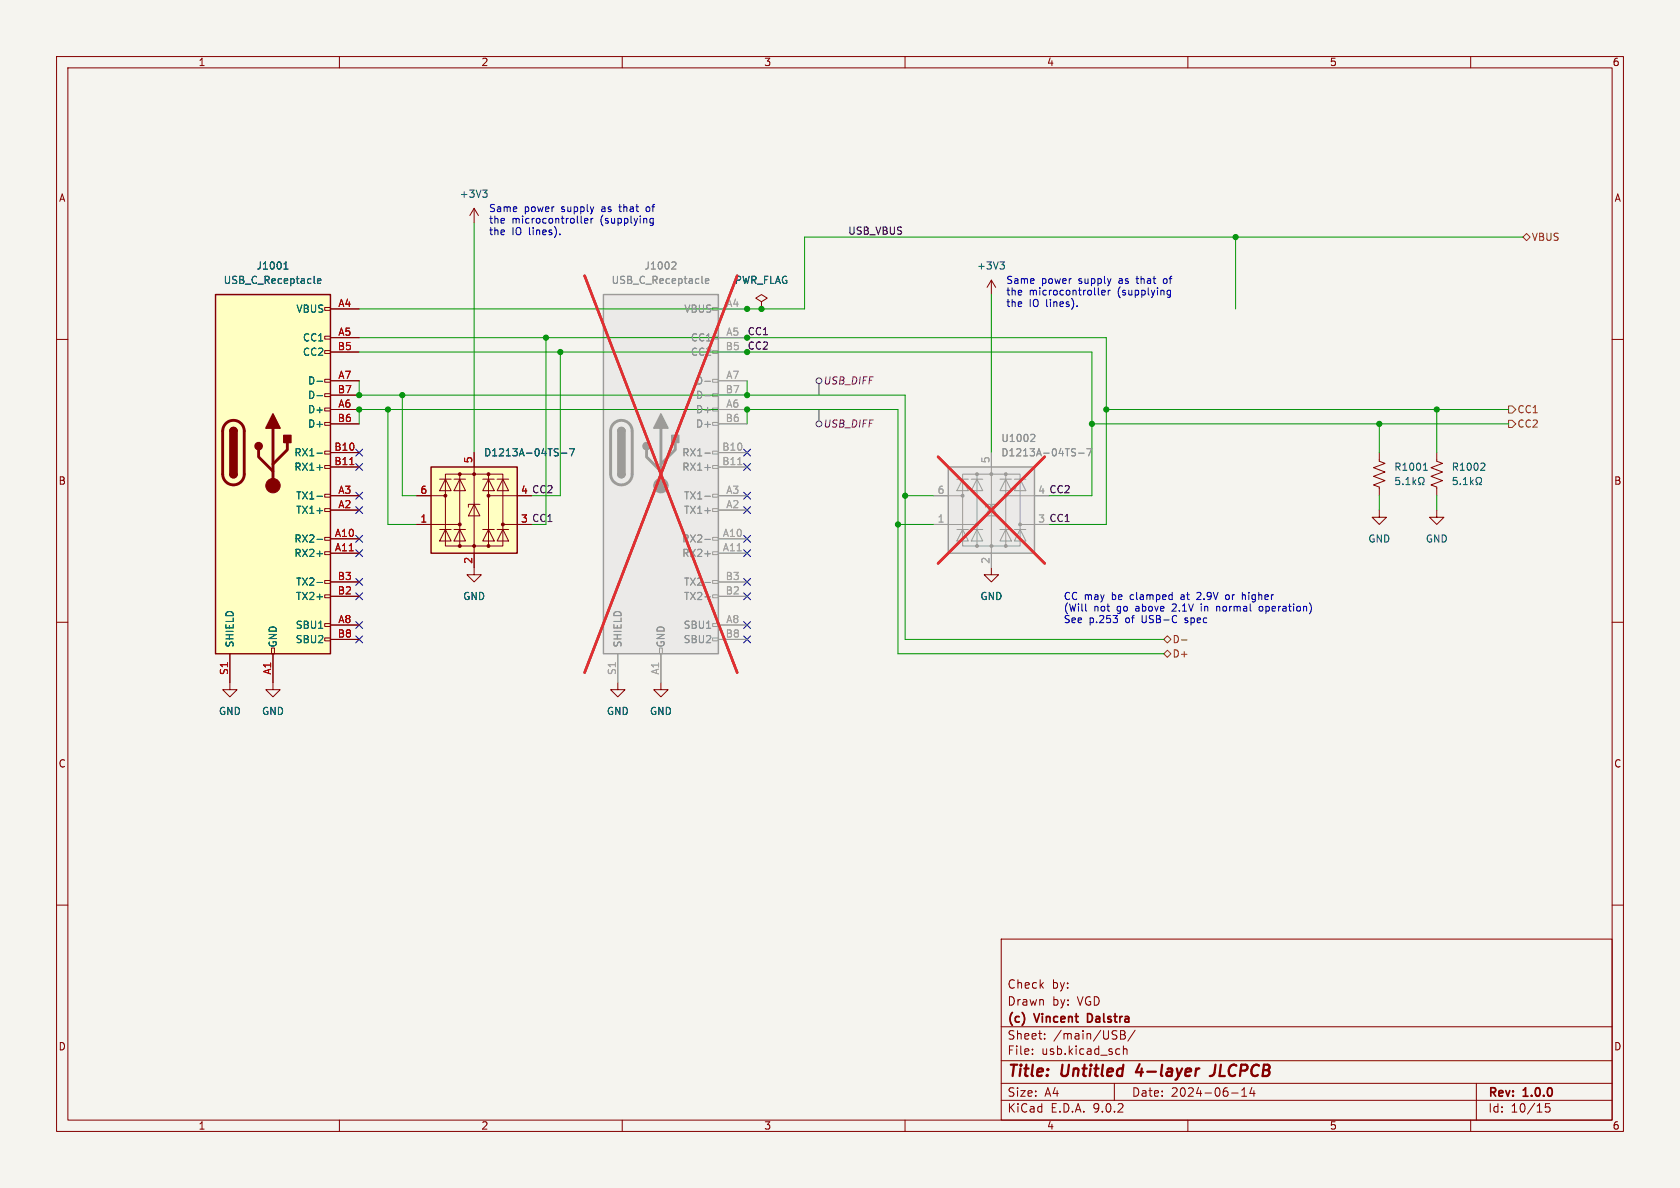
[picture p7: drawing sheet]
<svg xmlns="http://www.w3.org/2000/svg" width="297mm" height="210mm" viewBox="0 0 297 210" stroke-linecap="round" stroke-linejoin="round" font-family="sans-serif">
<path d="M0 0h297v210h-297z" fill="#f5f4ef" stroke="#f5f4ef" stroke-width=".18"/>
<g fill="none" stroke="#840000" stroke-width=".18">
<path d="M10 10h277v190h-277zM12 12h273v186h-273zM60 10v2M110 10v2M160 10v2M210 10v2M260 10v2M10 60h2M285 60h2M10 110h2M285 110h2M48.3 120.7v1.2h1.2l-1.2 1.3-1.3-1.3h1.3"/>
<path d="M116.8 120.7v1.2h1.3l-1.3 1.3-1.2-1.3h1.2M10 160h2M177 166h108v32h-108zM285 160h2M60 198v2M110 198v2M160 198v2M177 194.5h108M177 191.5h108M177 187.5h108M177 181.5h108M182.5 186.3v.1"/>
<path d="M182.5 185.5v.1M184.7 183.6v.1M184.7 182.8v.1M197 191.5v3M197.8 185.4l.2 .1M198 186.3l-.2 .1M198.1 182.2h.5l.2 .1 .1 .3-.3 .3a.4 .4 0 0 1 .4 .4 .4 .4 0 0 1-.3 .4h-.6zM198.1 182.9h.5M198.6 184.9v1.5M198.6 185.5l.2-.1 .4 .1v.9M200.7 182.1l-1.3 2M210 198v2"/>
<path d="M217.7 193.2h1.2M219.5 193.8h.9M219.5 192.7l.5-.4v1.5M221.3 192.2l-.3 1.1h.9M221.7 192.8v1M260 198v2M261 191.5v6.5M274 195.1h-.8v.7l.2-.1h.5l.1 .3v.5l-.3 .1-.5-.1"/>
</g>
<path d="M201.5 188.1l-.7 1.4h1.3M211.8 188.9h.2M214.9 188.2l-.2 1.4a.74 .74 0 0 1-.8 .6" fill="none" stroke="#840000" stroke-width=".4"/>
<path d="M192.6 179.2h-.3v1.5h.3" fill="none" stroke="#840000" stroke-width=".3"/>
<path d="M106.7 52.1h20.3v63.5h-20.3z" fill="#ebeae8"/>
<g fill="none" stroke="#9c9b98" stroke-width=".18">
<path d="M126 54.4h1v.5h-1zM126 59.4h1v.5h-1zM127 54.6h5.1M127 59.7h5.1M126 62h1v.5h-1zM126 67.1h1v.5h-1zM126 69.6h1v.5h-1zM126 72.1h1v.5h-1zM126 74.7h1v.5h-1zM126 79.8h1v.5h-1zM127 62.2h5.1M127 67.3h5.1"/>
<path d="M127 69.9h5.1M127 72.4h5.1M127 74.9h5.1M126 82.3h1v.5h-1zM126 87.4h1v.5h-1zM126 89.9h1v.5h-1zM126 95h1v.5h-1zM126 97.5h1v.5h-1zM127 80h5.1M127 82.6h5.1M127 87.6h5.1M127 90.2h5.1"/>
<path d="M127 95.3h5.1M127 97.8h5.1M109.2 115.6v5.1M116.6 114.6h.5v1h-.5zM116.8 115.6v5.1M126 102.6h1v.5h-1zM126 105.2h1v.5h-1zM126 110.2h1v.5h-1zM126 112.8h1v.5h-1zM127 102.9h5.1M127 105.4h5.1M127 110.5h5.1"/>
<path d="M127 113h5.1"/>
</g>
<path d="M106.7 52.1h20.3v63.5h-20.3zM109.2 76.2a.64 .64 0 0 1 .7-.6 .64 .64 0 0 1 .6 .6M109.2 83.8a.64 .64 0 0 0 .7 .7 .64 .64 0 0 0 .6-.7" fill="none" stroke="#9c9b98" stroke-width=".25"/>
<path d="M108.5 74.9a1.9 1.9 0 0 1 2.1-.5 1.9 1.9 0 0 1 1.2 1.8v7.6a1.91 1.91 0 0 1-1.9 1.9 1.91 1.91 0 0 1-2-1.9l.1-7.7 .1-.7zM114.3 79.5v1.3l2.5 2.5M116.8 75.7v10.2M119.4 78.2v1.3l-2.6 2.5" fill="none" stroke="#9c9b98" stroke-width=".51"/>
<g fill="#9c9b98" stroke="#9c9b98" stroke-width=".25">
<path d="M109.2 76.2h1.3v7.6h-1.3z"/>
<path d="M109.4 75.8a.64 .64 0 0 1 .7-.2 .64 .64 0 0 1 .4 .6h-1.3z"/>
<path d="M109.2 83.8h1.3a.64 .64 0 0 1-.6 .7 .64 .64 0 0 1-.7-.7z"/>
<path d="M116.8 73.2l1.3 2.5h-2.5z"/>
<path d="M118.7 77h1.3v1.2h-1.3z"/>
<circle cx="114.3" cy="78.9" r=".63"/>
</g>
<circle cx="116.8" cy="85.9" r="1.27" fill="#9c9b98" stroke="#9c9b98" stroke-width=".18"/>
<path d="M119 46.3l.4 .1 .1 .3-.8 .9h.8M124.7 49.7l.6-.1-.1-.3h-.3l-.2 .1 .1 .6h.4M124.6 67.4h1M124.6 69.9h1M124.6 80.1h1M124.6 82.6h1M124.6 87.7h1M124.6 95.3h1M124.6 97.9h1M124.6 103h1" fill="none" stroke="#939391" stroke-width=".18"/>
<path d="M130.4 82.1h.7" fill="none" stroke="#a5a4a2" stroke-width=".18"/>
<path d="M103.4 48.7l26.9 70.2M130.3 48.7l-26.9 70.2" fill="none" stroke="#e12e31" stroke-width=".46"/>
<path d="M109.2 120.7v1.2h1.3l-1.3 1.3-1.3-1.3h1.3" fill="none" stroke="#840000" stroke-width=".18"/>
<path d="M76.2 82.6h15.2v15.2h-15.2z" fill="#ffffc2"/>
<path d="M76.2 82.6h15.2v15.2h-15.2z" fill="none" stroke="#840000" stroke-width=".25"/>
<g fill="none" stroke="#840000" stroke-width=".18">
<path d="M83.8 36.8v2.6M83.8 36.8l-.7 1.3M83.8 36.8l.8 1.3M175.3 49.5l-.8 1.3M175.3 49.5l.7 1.3M175.3 49.5v2.6M73.7 87.6h5M73.7 92.7h7.6M77.7 84.7h2.1M77.7 93.6h2.1M78.7 84.7l1.1 2h-2.1zM78.7 93.6l1.1 2h-2.1z"/>
<path d="M80.3 84.7h2M80.3 93.6h2M81.3 83.8h5.1v12.7h-5.1zM81.3 84.7l1 2h-2zM81.3 93.6l1 2h-2zM81.3 83.8h-2.6v12.7h2.6M83.8 89.2l1 2h-2zM83.8 80v20.3M84.8 89.2h-2v.5M85.3 84.7h2.1M85.3 93.6h2.1M86.4 83.8h2.5v12.7h-2.5"/>
<path d="M86.4 84.7l1 2h-2.1zM86.4 93.6l1 2h-2.1zM86.4 87.6h5M87.9 84.7h2M87.9 93.6h2M88.9 84.7l1 2h-2zM88.9 93.6l1 2h-2zM88.9 92.7h5.1M243.8 90.2v1.2h1.3l-1.3 1.3-1.2-1.3h1.2M243.8 80v1.5l1.1 .4-2.1 .8 2.1 .7-2.1 .8 2.1 .8-2.1 .7 1 .4v1.5M254 80v1.5l1 .4-2 .8 2 .7-2 .8 2 .8-2 .7 1 .4v1.5M254 90.2v1.2h1.3l-1.3 1.3-1.3-1.3h1.3"/>
<path d="M175.3 100.3v1.3h1.2l-1.2 1.3-1.3-1.3h1.3"/>
</g>
<g fill="#840000" stroke="#840000" stroke-width=".18">
<circle cx="78.7" cy="87.6" r=".25"/>
<circle cx="81.3" cy="83.8" r=".25"/>
<circle cx="81.3" cy="92.7" r=".25"/>
<circle cx="81.3" cy="96.5" r=".25"/>
<circle cx="83.8" cy="83.8" r=".25"/>
<circle cx="83.8" cy="96.5" r=".25"/>
<circle cx="86.4" cy="83.8" r=".25"/>
<circle cx="86.4" cy="87.6" r=".25"/>
<circle cx="86.4" cy="96.5" r=".25"/>
<circle cx="88.9" cy="92.7" r=".25"/>
</g>
<g fill="none" stroke="#006464" stroke-width=".18">
<path d="M85.3 33.6h.8l-.4 .5M85.9 34.1l.2 .2v.3l-.2 .3M176.8 46.3h.8l-.5 .5M177.3 46.8l.3 .2v.3l-.3 .3M100.7 79.3h.8l-.5 1.3M99.2 80.1h1M247.4 84.4h-.6l-.1 .6 .2-.1h.4l.2 .2-.1 .4-.2 .2-.5-.2M248 85.5v.2M248.5 85.7h.8M248.5 84.8l.4-.4v1.3M249.8 84.4v1.3M249.9 85.2l.4 .5"/>
<path d="M250.3 84.8l-.5 .5M250.8 85.7h.3v-.3a.54 .54 0 0 1-.3-.7 .54 .54 0 0 1 .8-.2 .58 .58 0 0 1-.1 .9v.3h.3M251.6 83.1h.8M251.8 82.2l.2-.3v1.2M257.6 84.4h-.6l-.1 .6 .2-.1h.4l.1 .2v.4l-.2 .2-.5-.2M258.2 85.5v.2M258.7 85.7h.7M258.7 84.8l.4-.4v1.3M260 84.4v1.3M260.1 85.2l.4 .5M260.5 84.8l-.5 .5M260.9 85.7h.3v-.3a.54 .54 0 0 1-.2-.7 .54 .54 0 0 1 .7-.2 .58 .58 0 0 1-.1 .9v.3h.3"/>
<path d="M262.3 81.9l.2 .2v.3l-.8 .7h.8"/>
</g>
<path d="M167.6 82.6h15.3v15.2h-15.3z" fill="#ebeae8"/>
<path d="M167.6 82.6h15.3v15.2h-15.3z" fill="none" stroke="#9c9b98" stroke-width=".25"/>
<g fill="none" stroke="#9c9b98" stroke-width=".18">
<path d="M165.1 87.6h5.1M165.1 92.7h7.6M169.2 84.7h2M169.2 93.6h2M170.2 84.7l1 2h-2zM170.2 93.6l1 2h-2zM171.7 84.7h2M171.7 93.6h2M172.7 83.8h5.1v12.7h-5.1zM172.7 84.7l1 2h-2zM172.7 93.6l1 2h-2zM172.7 83.8h-2.5v12.7h2.5"/>
<path d="M175.3 89.2l1 2h-2.1zM175.3 80v20.3M176.3 89.2h-2.1v.5M176.8 84.7h2M176.8 93.6h2M177.8 83.8h2.5v12.7h-2.5M177.8 84.7l1 2h-2zM177.8 93.6l1 2h-2zM177.8 87.6h5.1M179.3 84.7h2.1M179.3 93.6h2.1M180.3 84.7l1.1 2h-2.1z"/>
<path d="M180.3 93.6l1.1 2h-2.1zM180.3 92.7h5.1"/>
</g>
<g fill="#9c9b98" stroke="#9c9b98" stroke-width=".18">
<circle cx="170.2" cy="87.6" r=".25"/>
<circle cx="172.7" cy="83.8" r=".25"/>
<circle cx="172.7" cy="92.7" r=".25"/>
<circle cx="172.7" cy="96.5" r=".25"/>
<circle cx="175.3" cy="83.8" r=".25"/>
<circle cx="175.3" cy="96.5" r=".25"/>
<circle cx="177.8" cy="83.8" r=".25"/>
<circle cx="177.8" cy="87.6" r=".25"/>
<circle cx="177.8" cy="96.5" r=".25"/>
<circle cx="180.3" cy="92.7" r=".25"/>
</g>
<path d="M182.4 76.8h.4l.1 .3-.7 .9h.7M192.1 79.3h.9l-.6 1.3M190.7 80.1h1" fill="none" stroke="#939391" stroke-width=".18"/>
<path d="M165.8 80.7l18.9 18.9M184.7 80.7l-18.9 18.9" fill="none" stroke="#e12e31" stroke-width=".46"/>
<path d="M83.8 100.3v1.3h1.3l-1.3 1.3-1.3-1.3h1.3M40.6 120.7v1.2h1.3l-1.3 1.3-1.2-1.3h1.2" fill="none" stroke="#840000" stroke-width=".18"/>
<path d="M38.1 52.1h20.3v63.5h-20.3z" fill="#ffffc2"/>
<g fill="none" stroke="#840000" stroke-width=".18">
<path d="M57.4 54.4h1v.5h-1zM57.4 59.4h1v.5h-1zM58.4 54.6h5.1M58.4 59.7h5.1M134.6 53.3l1-.6-1-.6-1 .6 1 .6v1.3M134.6 54.6h.1M57.4 62h1v.5h-1zM57.4 67.1h1v.5h-1zM57.4 69.6h1v.5h-1zM57.4 72.1h1v.5h-1zM57.4 74.7h1v.5h-1zM57.4 79.8h1v.5h-1z"/>
<path d="M58.4 62.2h5.1M58.4 67.3h5.1M58.4 69.9h5.1M58.4 72.4h5.1M58.4 74.9h5.1M57.4 82.3h1v.5h-1zM57.4 87.4h1v.5h-1zM57.4 89.9h1v.5h-1zM57.4 95h1v.5h-1zM57.4 97.5h1v.5h-1zM58.4 80h5.1M58.4 82.6h5.1"/>
<path d="M58.4 87.6h5.1M58.4 90.2h5.1M58.4 95.3h5.1M58.4 97.8h5.1M73.7 87.6h2.5M73.7 92.7h2.5M83.8 80v2.6M83.8 97.8v2.5M91.4 92.7h2.6M40.6 115.6v5.1M48 114.6h.5v1h-.5zM48.3 115.6v5.1"/>
<path d="M57.4 102.6h1v.5h-1zM57.4 105.2h1v.5h-1zM57.4 110.2h1v.5h-1zM57.4 112.8h1v.5h-1zM58.4 102.9h5.1M58.4 105.4h5.1M58.4 110.5h5.1M58.4 113h5.1"/>
</g>
<path d="M38.1 52.1h20.3v63.5h-20.3zM40.6 76.2a.64 .64 0 0 1 .7-.6 .64 .64 0 0 1 .6 .6M40.6 83.8a.64 .64 0 0 0 .7 .7 .64 .64 0 0 0 .6-.7" fill="none" stroke="#840000" stroke-width=".25"/>
<path d="M39.9 74.9a1.9 1.9 0 0 1 2.1-.5 1.9 1.9 0 0 1 1.2 1.8v7.6a1.91 1.91 0 0 1-1.9 1.9 1.91 1.91 0 0 1-1.9-1.9v-7.7l.1-.7zM45.7 79.5v1.3l2.6 2.5M48.3 75.7v10.2M50.8 78.2v1.3l-2.5 2.5" fill="none" stroke="#840000" stroke-width=".51"/>
<g fill="#840000" stroke="#840000" stroke-width=".25">
<path d="M40.6 76.2h1.3v7.6h-1.3z"/>
<path d="M40.8 75.8a.64 .64 0 0 1 .7-.2 .64 .64 0 0 1 .4 .6h-1.3z"/>
<path d="M40.6 83.8h1.3a.64 .64 0 0 1-.6 .7 .64 .64 0 0 1-.7-.7z"/>
<path d="M48.3 73.2l1.2 2.5h-2.5z"/>
<path d="M50.2 77h1.2v1.2h-1.2z"/>
<circle cx="45.7" cy="78.9" r=".63"/>
</g>
<circle cx="48.3" cy="85.9" r="1.27" fill="#840000" stroke="#840000" stroke-width=".18"/>
<g fill="none" stroke="#006464" stroke-width=".18">
<path d="M50.2 47.6h.7M50.3 46.6l.3-.3v1.3M56.1 49.7l.6-.1v-.3h-.4l-.2 .1 .1 .6h.5M56 67.4h1M56 69.9h1M100.7 79.3h.8l-.5 1.3M56 80.1h1M56 82.6h1M56 87.7h1M56 95.3h1M56 97.9h1M99.2 80.1h1"/>
<path d="M56 103h1"/>
</g>
<path d="M61.8 82.1h.8" fill="none" stroke="#a90000" stroke-width=".18"/>
<g fill="none" stroke="#484848" stroke-width=".18">
<path d="M144.8 67.8v2.1M144.8 72.4v2"/>
<circle cx="144.8" cy="74.9" r=".51"/>
<circle cx="144.8" cy="67.3" r=".51"/>
</g>
<path d="M269.2 41.9l.7-.6 .6 .6-.6 .6zM266.7 74.3h.6l.7 .6-.7 .7h-.6zM266.7 71.8h.6l.7 .6-.7 .6h-.6zM205.7 115.6l.7-.7 .6 .7-.6 .6zM205.7 113l.7-.6 .6 .6-.6 .7zM208.9 113.1h.9" fill="none" stroke="#725600" stroke-width=".18"/>
<g fill="none" stroke="#009600" stroke-width=".18">
<path d="M83.8 39.4v40.6M63.5 59.7h132.1v33h-10.2M96.5 59.7v33M175.3 52.1v27.9M218.4 41.9v12.7M269.2 41.9h-127v12.7h-78.7M63.5 67.3v2.6h96.5v43.1h45.7M63.5 74.9v-2.5h95.2v43.2h47M63.5 62.2h129.5v25.4h-7.6M68.6 72.4v20.3h5.1M71.1 69.9v17.7h2.6M99.1 62.2v25.4h-5.1"/>
<path d="M132.1 67.3v2.6M132.1 72.4v2.5M193 74.9h73.7M195.6 72.4h71.1M243.8 74.9v5.1M254 72.4v7.6M158.7 92.7h6.4M160 87.6h5.1M243.8 87.6v2.6M254 87.6v2.6"/>
</g>
<g fill="none" stroke="#000084" stroke-width=".18">
<path d="M62.9 79.4l1.2 1.2M64.1 79.4l-1.2 1.2M131.5 79.4l1.2 1.2M132.7 79.4l-1.2 1.2M62.9 94.6l1.2 1.3M62.9 97.2l1.2 1.2M62.9 89.6l1.2 1.2M62.9 87l1.2 1.2M62.9 81.9l1.2 1.3M64.1 94.6l-1.2 1.3M64.1 97.2l-1.2 1.2M64.1 89.6l-1.2 1.2"/>
<path d="M64.1 87l-1.2 1.2M64.1 81.9l-1.2 1.3M131.5 81.9l1.2 1.3M131.5 89.6l1.2 1.2M131.5 87l1.2 1.2M131.5 94.6l1.2 1.3M131.5 97.2l1.2 1.2M132.7 81.9l-1.2 1.3M132.7 89.6l-1.2 1.2M132.7 87l-1.2 1.2M132.7 94.6l-1.2 1.3M132.7 97.2l-1.2 1.2"/>
<path d="M62.9 104.8l1.2 1.2M62.9 112.4l1.2 1.2M62.9 109.9l1.2 1.2M62.9 102.3l1.2 1.2M64.1 104.8l-1.2 1.2M64.1 112.4l-1.2 1.2M64.1 109.9l-1.2 1.2M64.1 102.3l-1.2 1.2M131.5 102.3l1.2 1.2M131.5 112.4l1.2 1.2M131.5 109.9l1.2 1.2M131.5 104.8l1.2 1.2"/>
<path d="M132.7 102.3l-1.2 1.2M132.7 112.4l-1.2 1.2M132.7 109.9l-1.2 1.2M132.7 104.8l-1.2 1.2"/>
</g>
<g fill="none" stroke="#0000c2" stroke-width=".18">
<path d="M102.7 38.2v1.1l.2 .2M103.3 39l.6-.1v-.2l-.4-.1-.2 .2 .1 .6h.5M104.5 38.6v.9M104.8 38.6l-.3 .2M114.3 36.6l-.1 .2 .1 .5M115.5 38.7l-.4-.1-.2 .2 .1 .6h.5M115.5 38.6v1l-.3 .3-.3-.1M99 41.4v.1M190.4 54.1v.1M194.2 50.9v1.1l.1 .2M194.8 51.7l.6-.1-.1-.2-.3-.1-.2 .2v.6h.5M195.9 51.3v.9"/>
<path d="M196.3 51.3l-.4 .2M205.8 49.3l-.1 .2 .1 .5M206.9 51.4l-.3-.1-.3 .2 .1 .6h.5M206.9 51.3v1l-.2 .3-.3-.1M191.9 106.8v1.1l.2 .1M196.8 108.8h.8l-.5 .5M197.5 109.4v.6M211.8 104.7l-.2 .1M212.3 105.3l-.8 .7h.8M212.4 106.8v.1M212.4 107.2v.8M215.1 107.2v.8"/>
<path d="M215.5 107.2l-.4 .1M217.1 105.1l-.3 .1-.1 .2v.5l.4 .1M219.7 105.2l.3-.1 .2 .2M223.1 107.2h-.3l-.2 .2 .1 .5 .1 .1h.3"/>
</g>
<g fill="none" stroke="#939391" stroke-width=".18">
<path d="M119 46.3l.4 .1 .1 .3-.8 .9h.8M124.7 49.7l.6-.1-.1-.3h-.3l-.2 .1 .1 .6h.4M124.6 67.4h1M124.6 69.9h1M182.4 76.8h.4l.1 .3-.7 .9h.7M192.1 79.3h.9l-.6 1.3M124.6 80.1h1M124.6 82.6h1M124.6 87.7h1M124.6 95.3h1M124.6 97.9h1M190.7 80.1h1"/>
<path d="M124.6 103h1"/>
</g>
<g fill="none" stroke="#9c9b98" stroke-width=".18">
<path d="M127 54.6h5.1M127 59.7h5.1M127 62.2h5.1M127 67.3h5.1M127 69.9h5.1M127 72.4h5.1M127 74.9h5.1M127 87.6h5.1M127 80h5.1M127 82.6h5.1M127 90.2h5.1M127 95.3h5.1"/>
<path d="M127 97.8h5.1M165.1 87.6h2.5M165.1 92.7h2.5M175.3 80v2.6M175.3 97.8v2.5M182.9 92.7h2.5M109.2 115.6v5.1M116.8 115.6v5.1M127 102.9h5.1M127 105.4h5.1M127 110.5h5.1M127 113h5.1"/>
</g>
<path d="M103.4 48.7l26.9 70.2M130.3 48.7l-26.9 70.2M165.8 80.7l18.9 18.9M184.7 80.7l-18.9 18.9" fill="none" stroke="#e12e31" stroke-width=".46"/>
<path d="M130.4 82.1h.7" fill="none" stroke="#a5a4a2" stroke-width=".18"/>
<g fill="#009600" stroke="#009600" stroke-width=".18">
<circle cx="218.4" cy="41.9" r=".46"/>
<circle cx="132.1" cy="59.7" r=".46"/>
<circle cx="134.6" cy="54.6" r=".46"/>
<circle cx="132.1" cy="69.9" r=".46"/>
<circle cx="132.1" cy="72.4" r=".46"/>
<circle cx="132.1" cy="62.2" r=".46"/>
<circle cx="63.5" cy="72.4" r=".46"/>
<circle cx="63.5" cy="69.9" r=".46"/>
<circle cx="96.5" cy="59.7" r=".46"/>
<circle cx="132.1" cy="54.6" r=".46"/>
<circle cx="99.1" cy="62.2" r=".46"/>
<circle cx="158.7" cy="92.7" r=".46"/>
<circle cx="160" cy="87.6" r=".46"/>
<circle cx="195.6" cy="72.4" r=".46"/>
<circle cx="193" cy="74.9" r=".46"/>
<circle cx="243.8" cy="74.9" r=".46"/>
<circle cx="254" cy="72.4" r=".46"/>
<circle cx="71.1" cy="69.9" r=".46"/>
<circle cx="68.6" cy="72.4" r=".46"/>
</g>
<g font-size="2.8" fill="#840000">
<text x="178" y="190.9">Title:</text>
<text x="187.7" y="190.9">Untitled</text>
<text x="201.7" y="190.9">4-layer</text>
<text x="215.7" y="190.9">JLCPCB</text>
</g>
<g font-size="2.1" fill="#840000">
<text x="178" y="178">Drawn</text>
<text x="178" y="175">Check</text>
<text x="185.9" y="175">by:</text>
<text x="186" y="178">by:</text>
<text x="190.5" y="178">VGD</text>
<text x="178" y="184">Sheet:</text>
<text x="178" y="181.2">(c)</text>
<text x="183" y="181.2">Vincent</text>
<text x="186.2" y="184">/main/USB/</text>
<text x="192.9" y="181.2">Dalstra</text>
<text x="178" y="186.7">File:</text>
<text x="184.1" y="186.7">usb.kicad_sch</text>
<text x="178" y="196.9">KiCad</text>
<text x="178" y="194.1">Size:</text>
<text x="184.7" y="194.1">A4</text>
<text x="185.7" y="196.9">E.D.A.</text>
<text x="193.3" y="196.9">9.0.2</text>
<text x="200" y="194.1">Date:</text>
<text x="207" y="194.1">2024-06-14</text>
<text x="263" y="194.3">Rev:</text>
<text x="263" y="196.9">Id:</text>
<text x="267.1" y="196.9">10/15</text>
<text x="269.4" y="194.3">1.0.0</text>
</g>
<g font-size="1.8" fill="#840000">
<text x="35" y="11.9">1</text>
<text x="85" y="11.9">2</text>
<text x="135" y="11.9">3</text>
<text x="185" y="11.9">4</text>
<text x="235" y="11.9">5</text>
<text x="285" y="11.9">6</text>
<text x="10.3" y="35.9">A</text>
<text x="285.3" y="35.9">A</text>
<text x="10.3" y="85.9">B</text>
<text x="92" y="87.4">4 CC2</text>
<text x="285.3" y="85.9">B</text>
<text x="10.3" y="135.9">C</text>
<text x="285.3" y="135.9">C</text>
<text x="10.3" y="185.9">D</text>
<text x="285.3" y="185.9">D</text>
<text x="35" y="199.9">1</text>
<text x="85" y="199.9">2</text>
<text x="135" y="199.9">3</text>
<text x="185" y="199.9">4</text>
<text x="235" y="199.9">5</text>
<text x="285" y="199.9">6</text>
</g>
<g font-size="1.8" fill="#006464">
<text x="81.2" y="35.2">+3V3</text>
<text x="45.3" y="47.9">J1001</text>
<text x="172.6" y="47.9">+3V3</text>
<text x="39.4" y="50.4">USB_C_Receptacle</text>
<text x="129.8" y="50.4">PWR_FLAG</text>
<text x="52.3" y="55.5">VBUS</text>
<text x="53.5" y="60.6">CC1</text>
<text x="53.5" y="63.1">CC2</text>
<text x="54.4" y="68.2">D-</text>
<text x="54.4" y="70.7">D-</text>
<text x="54.4" y="73.3">D+</text>
<text x="54.4" y="75.8">D+</text>
<text x="51.9" y="80.9">RX1-</text>
<text x="51.9" y="83.4">RX1+</text>
<text x="85.5" y="80.9">D1213A-04TS-7</text>
<text x="246.4" y="83.4">R1001</text>
<text x="256.5" y="83.4">R1002</text>
<text x="52.2" y="88.5">TX1-</text>
<text x="52.2" y="91">TX1+</text>
<text x="51.9" y="96.1">RX2-</text>
<text x="51.9" y="98.7">RX2+</text>
<text x="241.8" y="96.1">GND</text>
<text x="252" y="96.1">GND</text>
<text x="52.2" y="103.7">TX2-</text>
<text x="52.2" y="106.3">TX2+</text>
<text x="81.8" y="106.3">GND</text>
<text x="173.2" y="106.3">GND</text>
<text x="52.2" y="111.4">SBU1</text>
<text x="52.2" y="113.9">SBU2</text>
<text x="41.5" y="114.6" transform="rotate(-90 41.5 114.6)">SHIELD</text>
<text x="49.1" y="114.6" transform="rotate(-90 49.1 114.6)">GND</text>
<text x="38.6" y="126.6">GND</text>
<text x="46.2" y="126.6">GND</text>
<text x="107.2" y="126.6">GND</text>
<text x="114.8" y="126.6">GND</text>
</g>
<g font-size="1.8" fill="#0000c2">
<text x="86.4" y="37.6">Same</text>
<text x="86.4" y="39.6">the</text>
<text x="86.4" y="41.7">the</text>
<text x="90.5" y="39.6">microcontroller</text>
<text x="90.5" y="41.7">IO</text>
<text x="92.7" y="37.6">power</text>
<text x="93.6" y="41.7">lines).</text>
<text x="99.3" y="37.6">supply</text>
<text x="106.2" y="39.6">(supplying</text>
<text x="106.6" y="37.6">as</text>
<text x="110" y="37.6">that</text>
<text x="114.9" y="37.6">of</text>
<text x="177.8" y="50.3">Same</text>
<text x="177.8" y="52.3">the</text>
<text x="181.9" y="52.3">microcontroller</text>
<text x="184.1" y="50.3">power</text>
<text x="190.8" y="50.3">supply</text>
<text x="197.7" y="52.3">(supplying</text>
<text x="198.1" y="50.3">as</text>
<text x="201.4" y="50.3">that</text>
<text x="206.3" y="50.3">of</text>
<text x="177.8" y="54.4">the</text>
<text x="181.9" y="54.4">IO</text>
<text x="185" y="54.4">lines).</text>
<text x="188" y="106.2">CC may</text>
<text x="196.7" y="106.2">be</text>
<text x="200.1" y="106.2">clamped</text>
<text x="209.2" y="106.2">at</text>
<text x="212.3" y="106.2">2.9V</text>
<text x="217.5" y="106.2">or</text>
<text x="220.6" y="106.2">higher</text>
<text x="188" y="108.2">(Will</text>
<text x="188" y="110.2">See</text>
<text x="192.5" y="110.2">p.253</text>
<text x="193.4" y="108.2">not</text>
<text x="197.6" y="108.2">go</text>
<text x="199.1" y="110.2">of</text>
<text x="201" y="108.2">above</text>
<text x="202.1" y="110.2">USB-C</text>
<text x="207.7" y="108.2">2.1V</text>
<text x="209.9" y="110.2">spec</text>
<text x="213" y="108.2">in</text>
<text x="215.9" y="108.2">normal</text>
<text x="223.7" y="108.2">operation)</text>
</g>
<g font-size="1.8" fill="#0f0f0f">
<text x="149.9" y="41.6">USB_VBUS</text>
<text x="132.1" y="59.3">CC1</text>
<text x="132.1" y="61.9">CC2</text>
<text x="183.4" y="92.5">3 CC1</text>
</g>
<g font-size="1.8" fill="#939391">
<text x="113.8" y="47.9">J1002</text>
<text x="108" y="50.4">USB_C_Receptacle</text>
<text x="120.9" y="55.5">VBUS</text>
<text x="122" y="60.6">CC1</text>
<text x="122" y="63.1">CC2</text>
<text x="122.9" y="68.2">D-</text>
<text x="122.9" y="70.7">D-</text>
<text x="122.9" y="73.3">D+</text>
<text x="122.9" y="75.8">D+</text>
<text x="120.5" y="80.9">RX1-</text>
<text x="120.5" y="83.4">RX1+</text>
<text x="176.9" y="78.3">U1002</text>
<text x="176.9" y="80.9">D1213A-04TS-7</text>
<text x="120.8" y="88.5">TX1-</text>
<text x="120.8" y="91">TX1+</text>
<text x="120.5" y="96.1">RX2-</text>
<text x="120.5" y="98.7">RX2+</text>
<text x="120.8" y="103.7">TX2-</text>
<text x="120.8" y="106.3">TX2+</text>
<text x="120.8" y="111.4">SBU1</text>
<text x="120.8" y="113.9">SBU2</text>
<text x="110.1" y="114.6" transform="rotate(-90 110.1 114.6)">SHIELD</text>
<text x="117.7" y="114.6" transform="rotate(-90 117.7 114.6)">GND</text>
</g>
<g font-size="1.8" fill="#725600">
<text x="270.7" y="42.8">VBUS</text>
<text x="268.2" y="75.8">CC2</text>
<text x="268.2" y="73.3">CC1</text>
<text x="207.2" y="113.9">D-</text>
<text x="207.2" y="116.4">D+</text>
</g>
<g font-size="1.8" fill="#a90000">
<text x="59.7" y="54.4">A4</text>
<text x="59.7" y="59.4">A5</text>
<text x="59.6" y="62">B5</text>
<text x="59.6" y="69.6">B7</text>
<text x="59.7" y="67.1">A7</text>
<text x="59.6" y="74.7">B6</text>
<text x="59.7" y="72.1">A6</text>
<text x="59" y="79.8">B10</text>
<text x="59" y="82.3">B11</text>
<text x="83.6" y="82" transform="rotate(-90 83.6 82)">5</text>
<text x="59.7" y="87.4">A3</text>
<text x="59.7" y="89.9">A2</text>
<text x="74.2" y="87.4">6</text>
<text x="92" y="87.4">4</text>
<text x="59.1" y="95">A10</text>
<text x="74.2" y="92.5">1</text>
<text x="92" y="92.5">3</text>
<text x="59.1" y="97.5">A11</text>
<text x="83.6" y="99.8" transform="rotate(-90 83.6 99.8)">2</text>
<text x="59.6" y="102.6">B3</text>
<text x="59.6" y="105.2">B2</text>
<text x="59.6" y="112.8">B8</text>
<text x="59.7" y="110.2">A8</text>
<text x="40.4" y="119.4" transform="rotate(-90 40.4 119.4)">S1</text>
<text x="48" y="119.4" transform="rotate(-90 48 119.4)">A1</text>
</g>
<g font-size="1.8" fill="#a5a4a2">
<text x="128.3" y="54.4">A4</text>
<text x="128.3" y="59.4">A5</text>
<text x="128.2" y="62">B5</text>
<text x="128.2" y="69.6">B7</text>
<text x="128.3" y="67.1">A7</text>
<text x="128.2" y="74.7">B6</text>
<text x="128.3" y="72.1">A6</text>
<text x="127.6" y="79.8">B10</text>
<text x="127.6" y="82.3">B11</text>
<text x="175" y="82" transform="rotate(-90 175 82)">5</text>
<text x="128.3" y="87.4">A3</text>
<text x="128.3" y="89.9">A2</text>
<text x="165.7" y="87.4">6</text>
<text x="183.4" y="87.4">4</text>
<text x="127.7" y="95">A10</text>
<text x="165.7" y="92.5">1</text>
<text x="183.4" y="92.5">3</text>
<text x="127.7" y="97.5">A11</text>
<text x="175" y="99.8" transform="rotate(-90 175 99.8)">2</text>
<text x="128.2" y="102.6">B3</text>
<text x="128.2" y="105.2">B2</text>
<text x="128.2" y="112.8">B8</text>
<text x="128.3" y="110.2">A8</text>
<text x="109" y="119.4" transform="rotate(-90 109 119.4)">S1</text>
<text x="116.6" y="119.4" transform="rotate(-90 116.6 119.4)">A1</text>
</g>
<g font-size="1.8" fill="#840084">
<text x="145.5" y="68.2">USB_DIFF</text>
<text x="145.5" y="75.8">USB_DIFF</text>
</g>
<text font-size="1.8" fill="#9c9b98" x="183.4" y="87.4">4 CC2</text>
<text font-size="1.8" fill="#009600" x="92" y="92.5">3 CC1</text>
</svg>
